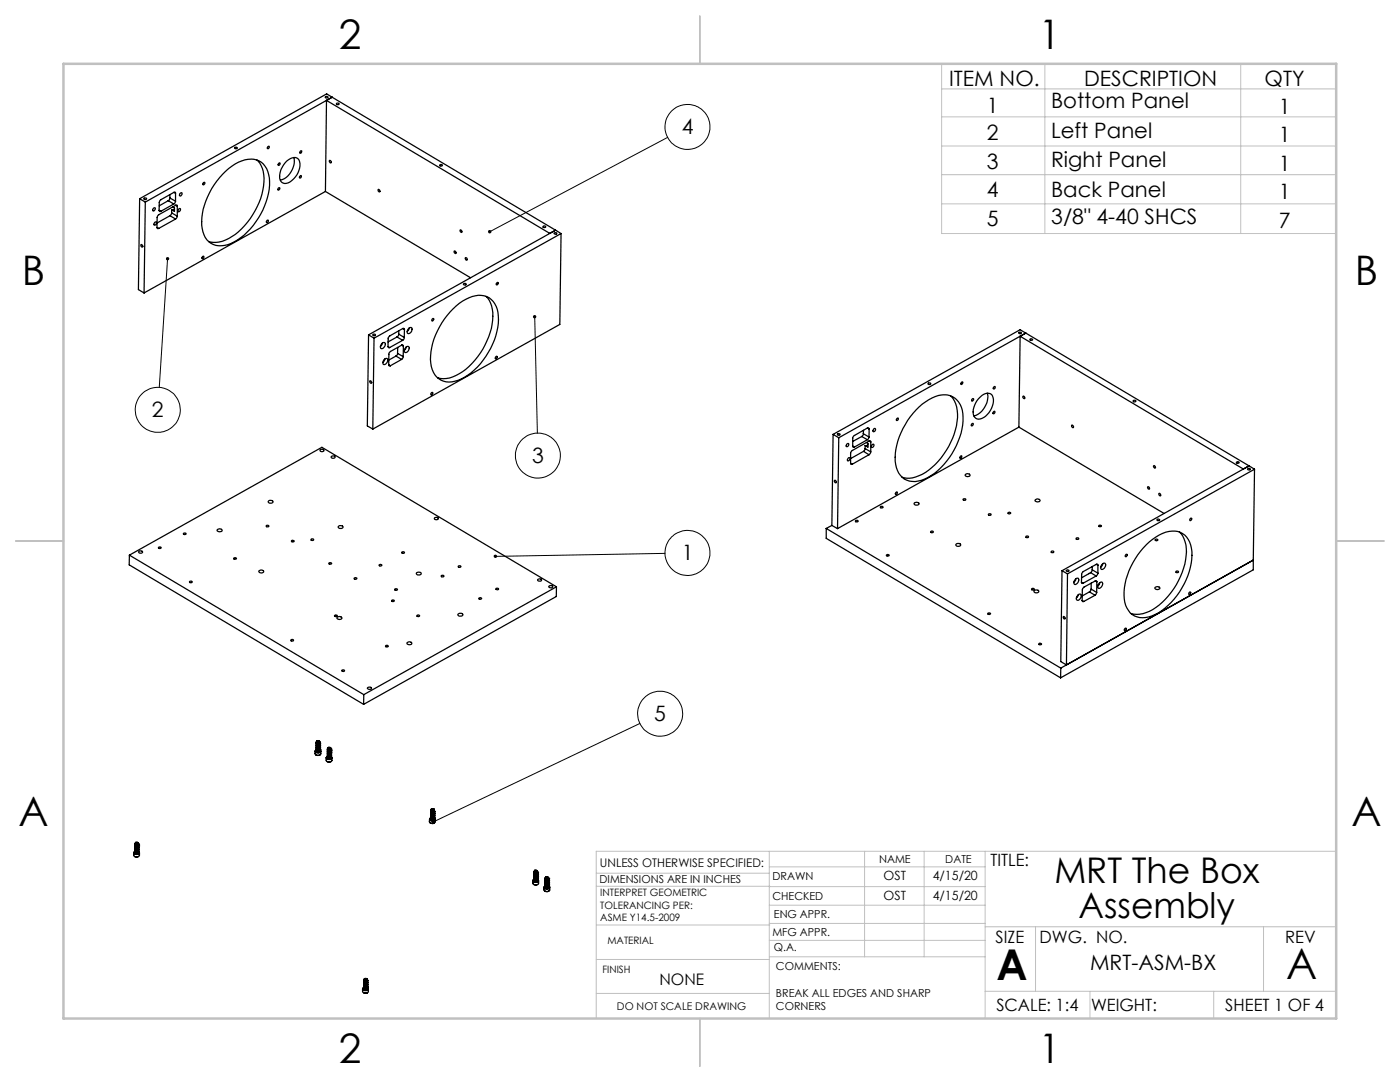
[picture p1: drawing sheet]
<svg xmlns="http://www.w3.org/2000/svg" width="279mm" height="216mm" viewBox="0 0 279 216" stroke-linecap="round" stroke-linejoin="round" font-family="sans-serif">
<g fill="none" stroke="#000" stroke-width=".2">
<path d="M133.2 27.4l-35.5 18.8M33.4 51.6l-1.6 25.7M106.7 63.2l.5 23.2M132.7 110.4l-33.8 .6M127.7 144.4l-41.2 19.6"/>
<circle cx="137.2" cy="25.3" r="4.5"/>
<circle cx="31.5" cy="81.8" r="4.5"/>
<circle cx="107.3" cy="90.9" r="4.5"/>
<circle cx="137.2" cy="110.3" r="4.5"/>
<circle cx="131.7" cy="142.4" r="4.5"/>
</g>
<g fill="none" stroke="#c0c0c0" stroke-width=".2">
<path d="M141.9 12.7h124.8v34.3M187.9 12.7v33.9h78.8M187.9 17.7h78.8M208.5 12.7v33.9M247.6 12.7v33.9M187.9 23.3h78.8M187.9 29.1h78.8M187.9 34.9h78.8M187.9 40.7h78.8M266.7 52.7v5.7M119 174.2h34.5M119 176.8h34.6"/>
<path d="M153.5 169.9v33.3M153.5 176.9h43.1M153.5 173h43.1M172.5 169.9v21M184.4 169.9v21M196.6 169.9v33.3M266.7 169.9h-147.7v33.3M119 198.2h34.5M119 191.5h34.5M119 184.6h34.6M153.5 180.6h43.1M153.5 184.3h43.1"/>
<path d="M153.5 187.6h43.1M153.6 190.9h43M196.6 197.8h70.1M196.6 184.9h70.1M206.7 184.9v12.9M217.5 197.8v5.4M242.2 197.8v5.4M252.2 184.9v12.9"/>
</g>
<path d="M139.7 3.2v9.5M3.1 107.9h9.6M266.7 107.9h9.5M139.7 203.2v9.6" fill="none" stroke="#c0c0c0" stroke-width=".25"/>
<path d="M12.7 12.7h254v190.5h-254z" fill="none" stroke="#c0c0c0" stroke-width=".5"/>
<path d="M33.2 51.4a.33 .33 0 0 0 0 .5 .33 .33 0 0 0 .5-.2 .33 .33 0 0 0-.2-.4l-.1 .3 .1-.3zM106.5 63a.33 .33 0 0 0 .1 .5 .33 .33 0 0 0 .4-.2 .33 .33 0 0 0-.3-.4v.3v-.3zM97.5 46l-.1 .4 .3-.2-.3 .2a.34 .34 0 0 0 .5 .1 .34 .34 0 0 0 .1-.5 .34 .34 0 0 0-.5 0zM98.6 110.8l-.1 .2h.4h-.4a.35 .35 0 0 0 .5 .3 .35 .35 0 0 0 .2-.5 .35 .35 0 0 0-.6 0zM86.2 163.8l-.1 .3 .4-.1-.4 .1a.34 .34 0 0 0 .5 .2 .34 .34 0 0 0 .1-.5 .34 .34 0 0 0-.5 0z" fill="#000"/>
<g fill="none" stroke="#000" stroke-width=".25">
<path d="M64.9 19.3a.25 .25 0 0 1 .3-.1 .25 .25 0 0 1 .2 .3h-.4zM66.3 19.4l-37.3 20.9M66.3 19.4l-1.1-.7-37.3 21M66.3 19.4l-1.1 .6M66.3 19.4l44.6 26.5M27.9 39.7l-.3 18.1 1.2 .7M27.9 39.7l1.1 .6M28.7 39.6a.25 .25 0 0 1 .3-.1 .25 .25 0 0 1 .2 .3h-.4zM33.9 39.5l-.3 .5M33.9 39.5l1.1 .6M33.9 38.8v.7M34.7 38.4l-2.8 1.6-.1 .3-.1 1.7"/>
<path d="M34.7 38.4a.19 .19 0 0 1 .3-.1 .19 .19 0 0 1 0 .3M34.7 38.4l.3 .2M35 38.6v1.5M35.9 38.7l.3-.2a.34 .34 0 0 1 .1 .4 .34 .34 0 0 1-.5 .1zM40.6 36.4h.2a.28 .28 0 0 1 0 .3 .28 .28 0 0 1-.3 .1zM45 34.2a6.8 6.8 0 0 1 6.2-2.3 4.2 4.2 0 0 1 2.6 4.3 14.5 14.5 0 0 1-7.7 12.4 3.7 3.7 0 0 1-5.4-1.8 10.3 10.3 0 0 1 1.1-8.3l1.5-2.3zM46.8 29.5a.25 .25 0 0 1 .3-.2 .25 .25 0 0 1 .2 .3h-.4zM51.3 31.9a5.6 5.6 0 0 1 1.3 5.2 15.1 15.1 0 0 1-7 10.5 5.2 5.2 0 0 1-4 .6M53.5 29.2h.1a.23 .23 0 0 1 .1 .3 .23 .23 0 0 1-.4 0zM55.6 37.5l.1-.1a.24 .24 0 0 1 .1 .4 .24 .24 0 0 1-.3 0zM55.6 32.6l.2-.1a.24 .24 0 0 1 0 .3 .24 .24 0 0 1-.3 .1zM57.2 32.1l.4-.2a1.31 1.31 0 0 1 1.7-.4 1.31 1.31 0 0 1 .6 1.6 4 4 0 0 1-3.1 3.5 1.34 1.34 0 0 1-1-1.9l.3-.9z"/>
<path d="M58.6 31.4a4 4 0 0 1-2.6 4.5M59.9 35.1l.1-.1a.23 .23 0 0 1 .1 .4 .23 .23 0 0 1-.3 0zM59.9 30.2l.2-.1a.26 .26 0 0 1 0 .3 .26 .26 0 0 1-.3 .1zM64.9 38.2l-36.1 20.3M64.9 38.2l29 17.2M65.2 20l44.5 26.6 1.2-.7M65.2 20l-.3 18.2M65.7 32.1a.23 .23 0 0 1 .4 .1 .23 .23 0 0 1-.2 .3zM67.2 20.6l.5 .1a.23 .23 0 0 1-.3 .2 .23 .23 0 0 1-.2-.3zM75.5 37.8a.26 .26 0 0 1 .3 .2 .26 .26 0 0 1-.2 .3l-.1-.3zM87.8 32.9h.5a.23 .23 0 0 1-.3 .3 .23 .23 0 0 1-.2-.3zM28.2 48.8a.3 .3 0 0 1 .2 .2 .3 .3 0 0 1 0 .3l-.2-.2z"/>
<path d="M29 40.3l-.2 18.2M30.6 41.6l.2-.1a.34 .34 0 0 1 .1 .4 .34 .34 0 0 1-.4 .1zM30.9 44.4l.2-.1a.35 .35 0 0 1 .1 .4 .35 .35 0 0 1-.5 .2zM31.3 45.4l.1 .2h.3M31.3 45.4l.4 .2M31.7 42l.2 .2h.2M31.7 42l.4 .2M33.6 40l1.1 .7M33.6 40l-1.8 1.1M33.9 43l1.1 .7M33.9 43l-2.5 1.5M34.3 42.5l-.4 .5"/>
<path d="M34.3 42.5l1.1 .6M34.5 41.3l.3 .2v.7l-.5-.4v.7M34.7 40.7l-2.6 1.5M34.8 41.7l-.5 .2M35 40.1l-.3 .6M35 43.7l-3.3 1.9M35.1 41a.18 .18 0 0 1 .2-.1 .18 .18 0 0 1 .1 .2M35.1 41l-3.6 2-.1 .3-.1 2.1M35.1 41l.3 .1M35.4 43.1l-.4 .6M35.4 41.1v2M35.7 41.7l.2-.1a.35 .35 0 0 1 .1 .4 .35 .35 0 0 1-.5 .2z"/>
<path d="M40.4 51.2l.2-.1a.23 .23 0 0 1 0 .4 .23 .23 0 0 1-.3 0zM53.3 44l.1-.1a.23 .23 0 0 1 .1 .4 .23 .23 0 0 1-.3 0zM90.7 50.1a.28 .28 0 0 1 .3 .2 .28 .28 0 0 1-.1 .3l-.2-.2zM91.9 45.9a.26 .26 0 0 1 .3 .1 .26 .26 0 0 1-.2 .4l-.2-.4zM92.6 56.6l.4 .1a.27 .27 0 0 1-.2 .2 .27 .27 0 0 1-.3-.2zM92.9 51.5a.23 .23 0 0 1 .3 .1 .23 .23 0 0 1-.2 .3zM97 59.1a6.7 6.7 0 0 1 1.1 6.4 14.8 14.8 0 0 1-7.1 9.4 4.9 4.9 0 0 1-3.7 .5M99.2 56.4a.22 .22 0 0 1 .2 .3 .22 .22 0 0 1-.4 0zM108.4 45.1h.4a.21 .21 0 0 1-.2 .3 .21 .21 0 0 1-.2-.3zM110.6 46.5a.26 .26 0 0 1 .3-.1 .26 .26 0 0 1 .2 .3h-.4zM110.9 45.9l1.1 .7M110.9 45.9l-37.3 20.9"/>
<path d="M112 46.6l-37.4 20.9M112 46.6l-.3 18.1-37.3 20.9M73.6 66.8l1 .7M73.6 66.8l-.3 18.2 1.1 .6M73.8 76a.27 .27 0 0 1 .3 .2 .27 .27 0 0 1-.1 .3l-.2-.2zM74.5 66.7l.4 .1a.27 .27 0 0 1-.2 .2 .27 .27 0 0 1-.3-.2zM74.6 67.5l-.2 18.1M76.3 68.5l.5-.1a.75 .75 0 0 1-.1 .8 .75 .75 0 0 1-.7 .3l-.1-.4zM76.3 68.4l-.4 .7M76.6 71.8l.3-.3h.4a.75 .75 0 0 1-.1 .9 .75 .75 0 0 1-.7 .3l-.1-.4zM76.8 71.6l-.4 .7M77.4 69.1l.2 .3h.2"/>
<path d="M77.4 69.1l.4 .3M77.6 72.8v.2h.3M77.6 72.8l.3 .2M79 71l1.2 .7M79 71l-1.4 .9M79.2 67.2l1.2 .7M79.2 67.2l-1.8 1M79.3 70.5v.3l-.3 .2M79.3 70.5l1.2 .7M79.4 69.3l-.1 1.2M79.6 66.7l-.4 .5M79.6 66.7l1.1 .6"/>
<path d="M79.6 66v.7M80.2 71.7l-2.3 1.3M80.2 68.9l-2.5 1.5-.1 2.4M80.2 68.9l.2-.1 .1 .3M80.2 68.9l.3 .2M80.4 67.9l-2.6 1.5M80.4 65.5l.3 .1v.2M80.4 65.5l-2.8 1.7-.1 .2-.1 1.7M80.4 65.5l.3 .3M80.5 71.2l-.3 .5M80.5 69.1v2.1M80.7 67.3l-.3 .6"/>
<path d="M80.7 65.8v1.5M81 69.3l.5-.2a.75 .75 0 0 1 0 .9 .75 .75 0 0 1-.7 .3l-.1-.4zM81.1 69.2l-.4 .7M81.6 65.5l.5-.1a.76 .76 0 0 1 0 .8 .76 .76 0 0 1-.8 .3v-.6zM81.7 65.4l-.5 .7M86.1 78.4l.2-.1a.24 .24 0 0 1 0 .3 .24 .24 0 0 1-.3 .1zM86.3 63.6l.1-.1a.24 .24 0 0 1 .1 .4 .24 .24 0 0 1-.4 0zM90.4 61.7a8.1 8.1 0 0 1 5.7-2.8 3.9 3.9 0 0 1 3.3 4.1 14.6 14.6 0 0 1-7.3 12.6 4.2 4.2 0 0 1-5-.4 7.1 7.1 0 0 1-.8-6.6 16.4 16.4 0 0 1 4.1-6.9zM98.9 71.3l.2-.2a.24 .24 0 0 1 .1 .3 .24 .24 0 0 1-.4 .1zM185.3 76.4a.25 .25 0 0 1 .3 0 .25 .25 0 0 1 .1 .3 .25 .25 0 0 1-.3 .1 .25 .25 0 0 1-.1-.4zM189.7 79a6.2 6.2 0 0 1 1.2 5.9 15.3 15.3 0 0 1-6.9 9.8l-.6 .2a4.3 4.3 0 0 1-3.4 .3M191.9 76.2h.1a.23 .23 0 0 1 .1 .3 .23 .23 0 0 1-.3 .1z"/>
<path d="M194.1 79.6l.1-.1a.28 .28 0 0 1 0 .4 .28 .28 0 0 1-.3 .1zM195.3 79.6a1.9 1.9 0 0 1 2.6-.9 3.5 3.5 0 0 1-1.2 4.4l-.4 .2a1.24 1.24 0 0 1-1.5 .2 1.24 1.24 0 0 1-.6-1.3l.3-1.4zM197 78.5a4 4 0 0 1-2.7 4.5M198.4 77.2a.2 .2 0 0 1 .2 .3 .21 .21 0 0 1-.4-.1zM203.3 66.4a.25 .25 0 0 1 .3-.2 .25 .25 0 0 1 .2 .4l-.4-.1zM203.6 67.1l1.1-.6-37.3 20.8M203.6 67.1l44.5 26.5 1.2-.6M203.6 67.1l-.3 18.1M204.2 79.1a.23 .23 0 0 1 .3 .1 .23 .23 0 0 1-.2 .3l-.2-.2zM205.6 67.6l.5 .1a.23 .23 0 0 1-.3 .2 .23 .23 0 0 1-.2-.3zM226.2 79.9a.26 .26 0 0 1 .3 0 .26 .26 0 0 1 .1 .3h-.4zM63.9 89.8a.42 .42 0 0 1 .4-.2 .42 .42 0 0 1 .3 .4 .42 .42 0 0 1-.4 .1 .42 .42 0 0 1-.3-.3z"/>
<path d="M66.1 91.1a.36 .36 0 0 1 .5-.2 .36 .36 0 0 1 .2 .5h-.5zM166.3 86.7l-.3 18.1M166.3 86.7l1.1 .6M166.3 86.7l37.3-20.9 45.7 27.2M166.5 95.9a.23 .23 0 0 1 .4 .1 .23 .23 0 0 1-.2 .3zM167.2 86.6a.25 .25 0 0 1 .3-.1 .25 .25 0 0 1 .1 .3 .25 .25 0 0 1-.3 .1 .25 .25 0 0 1-.1-.3zM167.4 87.3l-.3 18.2M168.9 88.7l.3-.2a.31 .31 0 0 1 .1 .4 .31 .31 0 0 1-.4 .1zM169.4 91.3h.1a.35 .35 0 0 1 .1 .4 .35 .35 0 0 1-.5 .2zM169.8 92.4v.2h.3M169.8 92.4l.3 .2M170.2 89l.1 .2h.2"/>
<path d="M170.2 89l.3 .2M172 87.1l1.1 .6M172 87.1l-1.8 1M172.3 86.5l-.3 .6M172.3 86.5l1.1 .7M172.3 85.9v.6M172.3 90.1l1.1 .6M172.3 90.1l-2.5 1.4M172.6 89.5l-.3 .6M172.6 89.5l1.2 .7M172.9 88.3l.3 .2v.7l-.6-.3v.6M173.1 85.4l-2.7 1.6-.2 .3v1.7"/>
<path d="M173.1 85.4h.2l.2 .2M173.1 87.7l-2.6 1.5M173.1 85.4l.4 .2M173.2 88.7l-.5 .2M173.4 87.2l-.3 .5M173.4 90.7l-3.3 1.9M173.5 88h.2l.1 .2M173.5 88l-3.6 2-.1 .5v1.9M173.5 85.6l-.1 1.6M173.5 88l.3 .2M173.8 90.2l-.4 .5M173.8 88.2v2"/>
<path d="M174.1 88.8l.2-.2a.35 .35 0 0 1 0 .5 .35 .35 0 0 1-.4 .1zM174.4 85.6l.2-.1a.35 .35 0 0 1 .1 .4 .35 .35 0 0 1-.5 .2zM178.9 98.2l.1-.1a.24 .24 0 0 1 0 .4 .24 .24 0 0 1-.3 0zM179 83.5l.1-.1a.22 .22 0 0 1 .1 .4 .22 .22 0 0 1-.3 0zM183.4 81.2a7.7 7.7 0 0 1 5.7-2.4 4.1 4.1 0 0 1 3.1 4.5 14.4 14.4 0 0 1-7.7 12.3 3.8 3.8 0 0 1-5.7-2.9 14 14 0 0 1 4.6-11.5zM191.7 91h.1a.22 .22 0 0 1 .1 .3 .22 .22 0 0 1-.3 0zM192.2 99.6a.26 .26 0 0 1 .3-.1 .26 .26 0 0 1 .2 .3h-.4zM192.7 94.7a.52 .52 0 0 1 .5-.2 .52 .52 0 0 1 .4 .4 .51 .51 0 0 1-.6 .2 .51 .51 0 0 1-.3-.4zM194 84.6l.1-.1a.26 .26 0 0 1 .1 .3 .26 .26 0 0 1-.3 .1zM198.3 82.2l.1-.1a.24 .24 0 0 1 .1 .3 .24 .24 0 0 1-.3 0zM203.3 85.2l-36.2 20.3M203.3 85.2l29 17.2"/>
<path d="M206.6 99.7a.52 .52 0 0 1 .6-.1 .52 .52 0 0 1 .3 .4l-.6 .1-.3-.1zM213.9 84.8a.28 .28 0 0 1 .3 .2 .28 .28 0 0 1-.1 .3l-.2-.1zM229 97.2a.27 .27 0 0 1 .4 .1 .27 .27 0 0 1-.1 .3l-.2-.1zM230.3 92.9a.24 .24 0 0 1 .3 .2 .24 .24 0 0 1-.2 .3zM231.3 98.5a.24 .24 0 0 1 .3 .1 .24 .24 0 0 1-.1 .3zM246.8 92.2a.25 .25 0 0 1 .3-.1 .25 .25 0 0 1 .1 .3h-.3zM249 93.6a.28 .28 0 0 1 .3-.2 .28 .28 0 0 1 .2 .3 .28 .28 0 0 1-.3 .1 .28 .28 0 0 1-.2-.2zM249.3 93l1.1 .6M249.3 93l-37.4 20.9M250.4 93.6l-37.4 20.9M250.4 93.6l-.3 18.2M25.8 110.8v1.9l46.8 27.8"/>
<path d="M25.8 110.8l46.8 27.8M25.8 110.8l38.4-21.5 46.9 27.8M27.7 110.1a.36 .36 0 0 1 .4-.2 .36 .36 0 0 1 .3 .4l-.5 .1zM31.6 109.2a.25 .25 0 0 1 .3-.1 .25 .25 0 0 1 .2 .3h-.4zM36.7 106.4h.4a.23 .23 0 0 1-.2 .3 .23 .23 0 0 1-.2-.3zM37.9 116l.4 .1a.23 .23 0 0 1-.2 .2 .23 .23 0 0 1-.2-.3zM43.4 105.7a.54 .54 0 0 1 .5-.2 .54 .54 0 0 1 .4 .4 .54 .54 0 0 1-.5 .2 .54 .54 0 0 1-.4-.4zM46.6 111.4a.25 .25 0 0 1 .3-.1 .25 .25 0 0 1 .2 .2l-.3 .1zM51.7 113.9a.51 .51 0 0 1 .5-.2 .51 .51 0 0 1 .4 .5 .52 .52 0 0 1-.5 .1 .52 .52 0 0 1-.4-.4zM53.1 104.9a.25 .25 0 0 1 .3-.1 .25 .25 0 0 1 .2 .3h-.3zM53.6 100a.51 .51 0 0 1 .5-.2 .51 .51 0 0 1 .4 .4 .49 .49 0 0 1-.6 .3 .49 .49 0 0 1-.3-.5zM58.2 107.9a.25 .25 0 0 1 .3-.1 .25 .25 0 0 1 .1 .3h-.3z"/>
<path d="M62.1 107.6a.25 .25 0 0 1 .4-.1 .25 .25 0 0 1 0 .3 .25 .25 0 0 1-.3 .1 .25 .25 0 0 1-.1-.3zM65.7 112.4a.25 .25 0 0 1 .3-.1 .25 .25 0 0 1 .1 .2h-.4zM67.6 105l.4-.1 .4 .2a.47 .47 0 0 1-.4 .3 .47 .47 0 0 1-.5-.3zM70.7 115.4a.25 .25 0 0 1 .3-.1 .25 .25 0 0 1 .2 .2h-.5zM75.7 112.7a.25 .25 0 0 1 .3-.1 .25 .25 0 0 1 .1 .3h-.3zM78.2 119.8a.25 .25 0 0 1 .3-.1 .25 .25 0 0 1 .1 .3h-.4zM78.8 117.6a.25 .25 0 0 1 .3-.2 .25 .25 0 0 1 .1 .4h-.3zM80.2 110.2a.3 .3 0 0 1 .3-.1 .3 .3 0 0 1 .2 .2 .28 .28 0 0 1-.3 .1 .28 .28 0 0 1-.2-.2zM83.2 114.2h.4l.4 .1a.47 .47 0 0 1-.4 .4 .47 .47 0 0 1-.5-.4zM86.7 103.4a.42 .42 0 0 1 .5-.2 .42 .42 0 0 1 .3 .4 .42 .42 0 0 1-.5 .1 .42 .42 0 0 1-.3-.3zM88.1 114.9a.25 .25 0 0 1 .3-.1 .25 .25 0 0 1 .1 .3h-.3zM91.4 113a.25 .25 0 0 1 .4-.2 .25 .25 0 0 1 .1 .4h-.4z"/>
<path d="M95.6 119.3a.25 .25 0 0 1 .3-.1 .25 .25 0 0 1 .1 .3l-.3 .1zM99 117.4a.25 .25 0 0 1 .3-.1 .25 .25 0 0 1 .1 .4l-.4-.1zM107.3 115.6a.42 .42 0 0 1 .4-.1 .42 .42 0 0 1 .4 .3 .4 .4 0 0 1-.5 .2 .4 .4 0 0 1-.3-.4zM109.5 117a.43 .43 0 0 1 .5-.2 .43 .43 0 0 1 .3 .4 .44 .44 0 0 1-.4 .1 .44 .44 0 0 1-.4-.3zM111.1 117.1l-.1 1.9-38.4 21.5M111.1 117.1l-38.5 21.5M164.9 105.4l46.8 27.9M164.9 105.4v2l46.8 27.9M166 104.8l1.1 .7M166 104.8l-1.1 .6M170.8 103.9h.4a.23 .23 0 0 1-.2 .2 .23 .23 0 0 1-.2-.2zM175.8 101.1h.4a.23 .23 0 0 1-.3 .3 .23 .23 0 0 1-.1-.3z"/>
<path d="M176.9 110.7a.3 .3 0 0 1 .3-.1 .3 .3 0 0 1 .2 .3 .3 .3 0 0 1-.3 .1 .3 .3 0 0 1-.2-.3zM182.5 100.4l.4-.2 .5 .2a.49 .49 0 0 1-.5 .4 .49 .49 0 0 1-.4-.4zM185.7 106.1a.25 .25 0 0 1 .3-.1 .25 .25 0 0 1 .2 .3h-.3zM190.9 108.5l.6-.1 .2 .2a.47 .47 0 0 1-.5 .4 .47 .47 0 0 1-.4-.4zM197.3 102.6a.26 .26 0 0 1 .3-.1 .26 .26 0 0 1 .1 .3h-.4zM201.2 102.3a.25 .25 0 0 1 .3-.1 .25 .25 0 0 1 .1 .3h-.4zM204.8 107a.26 .26 0 0 1 .3-.1 .26 .26 0 0 1 .1 .3h-.4zM205.9 117.5a.25 .25 0 0 1 .3-.1 .25 .25 0 0 1 .1 .3h-.4zM206.5 117.8l.5-.1 .3 .2a.47 .47 0 0 1-.5 .4 .47 .47 0 0 1-.4-.4zM209.8 110a.25 .25 0 0 1 .4-.1 .25 .25 0 0 1 .1 .3 .25 .25 0 0 1-.4 .1 .25 .25 0 0 1-.1-.3zM211.9 113.9l1.1 .6M211.9 113.9l-.2 18.1 1.1 .7 .2-18.2"/>
<path d="M212.8 113.8a.25 .25 0 0 1 .3-.1 .25 .25 0 0 1 .2 .3h-.4zM214.7 115.5l.4-.1a.7 .7 0 0 1 0 .8 .7 .7 0 0 1-.7 .3l-.1-.3zM214.7 115.5l-.1 .4-.3 .3M214.8 107.4a.25 .25 0 0 1 .3-.1 .25 .25 0 0 1 .1 .3 .25 .25 0 0 1-.3 .1 .25 .25 0 0 1-.1-.3zM215.2 118.7l.3-.2a.7 .7 0 0 1 .2 .8 .7 .7 0 0 1-.7 .5 .72 .72 0 0 1 .2-1.1zM215.2 118.6l-.4 .7M215.8 116.2l.1 .2h.2M215.8 116.2l.3 .2M216 119.8l.1 .3 .2-.1M216 119.8l.3 .2M217.4 114.4l-.1 .1M217.4 118.1l1.1 .7"/>
<path d="M217.4 118.1l-1.4 .8M217.7 114.3l1.1 .6M217.7 114.3l-1.8 1M217.8 117.5l-.4 .6M217.8 117.5l1.1 .7M217.8 116.3v1.2M218 113.7l-.3 .6M218 113.7l1.1 .7M218 113v.7M218.5 118.8l-2.2 1.2M218.6 115.9l-2.3 1.3-.3 .3v2.3M218.6 115.9h.2l.1 .2"/>
<path d="M218.6 115.9l.3 .2M218.8 114.9l-2.7 1.5M218.8 112.6a.18 .18 0 0 1 .2 0 .18 .18 0 0 1 .1 .2M218.8 112.6l-2.8 1.6-.1 .3-.1 1.7M218.8 112.6l.3 .2M218.9 118.2l-.4 .6M218.9 116.1v2.1M219.1 114.4l-.3 .5M219.1 112.8v1.6M219.4 104.8l.4 .1a.27 .27 0 0 1-.2 .2 .27 .27 0 0 1-.3-.2zM219.4 116.3l.4-.2a.7 .7 0 0 1 .1 .9 .7 .7 0 0 1-.8 .3v-.6zM219.5 116.2l-.1 .4-.3 .3"/>
<path d="M219.9 112.7l.5-.3a.73 .73 0 0 1 .2 .8 .73 .73 0 0 1-.7 .4l-.2-.2zM220.1 112.5l-.4 .7M224.7 110.7l.1-.1a.23 .23 0 0 1 .1 .3 .23 .23 0 0 1-.4 0zM228.8 108.7a7.4 7.4 0 0 1 6.2-2.7 4.3 4.3 0 0 1 2.9 4.8 14.7 14.7 0 0 1-7.4 11.8 3.9 3.9 0 0 1-5.6-1.3 9.5 9.5 0 0 1 .4-7.4l1.7-3.2zM230.5 117.2a.54 .54 0 0 1 .6-.2 .54 .54 0 0 1 .4 .5 .54 .54 0 0 1-.6 .2 .54 .54 0 0 1-.4-.5zM230.5 107.7a.3 .3 0 0 1 .4-.1 .3 .3 0 0 1 .2 .2 .3 .3 0 0 1-.3 .1 .3 .3 0 0 1-.3-.2zM230.9 103.7a.25 .25 0 0 1 .3-.1 .25 .25 0 0 1 .2 .3h-.4zM234.7 114.1a.28 .28 0 0 1 .3-.2 .28 .28 0 0 1 .2 .3 .3 .3 0 0 1-.3 .1 .3 .3 0 0 1-.2-.2zM235.4 106.2a6 6 0 0 1 1.2 5.5 14.9 14.9 0 0 1-7.2 10.3 5.1 5.1 0 0 1-3.7 .4M237.3 118.2l.2-.1a.28 .28 0 0 1 .1 .4 .28 .28 0 0 1-.4 .1zM237.5 103.5l.2-.1a.24 .24 0 0 1 .1 .3 .24 .24 0 0 1-.4 .1zM250.1 111.8l-38.4 21.5"/>
<path d="M250.1 111.8v1.9l-38.4 21.6M58.1 127.6a.25 .25 0 0 1 .3-.1 .25 .25 0 0 1 .1 .4 .25 .25 0 0 1-.3 .1 .25 .25 0 0 1-.1-.4zM66.8 122.8a.25 .25 0 0 1 .3-.1 .25 .25 0 0 1 .1 .3h-.3zM67.3 123.2a.51 .51 0 0 1 .5-.2 .51 .51 0 0 1 .4 .4 .52 .52 0 0 1-.5 .2 .52 .52 0 0 1-.4-.4zM68.2 133.7a.25 .25 0 0 1 .4-.1 .25 .25 0 0 1 .1 .3h-.3zM72.6 138.6v1.9M73.3 137.2a.44 .44 0 0 1 .5-.1 .44 .44 0 0 1 .3 .3 .43 .43 0 0 1-.4 .2 .43 .43 0 0 1-.4-.4zM76.9 128.9a.25 .25 0 0 1 .4-.2 .25 .25 0 0 1 .1 .3h-.4zM81.2 128.2a.51 .51 0 0 1 .6-.2 .51 .51 0 0 1 .4 .5 .52 .52 0 0 1-.6 .2 .52 .52 0 0 1-.4-.5zM83.2 122.8a.25 .25 0 0 1 .3-.1 .25 .25 0 0 1 .2 .3h-.4zM91.4 122.6a.52 .52 0 0 1 .6-.3 .52 .52 0 0 1 .4 .5 .52 .52 0 0 1-.6 .2 .52 .52 0 0 1-.4-.4zM197.1 122.4a.25 .25 0 0 1 .3-.1 .25 .25 0 0 1 .2 .3h-.4z"/>
<path d="M207.3 128.4a.25 .25 0 0 1 .3-.1 .25 .25 0 0 1 .2 .3h-.4zM211.7 133.3v2M212.2 123a.26 .26 0 0 1 .3 .2 .26 .26 0 0 1-.1 .3l-.2-.2zM62.9 149.9v.5a.66 .66 0 0 0 1.1 0v-.5M63 149.6l-.1 .2a.56 .56 0 0 0 .5 .5 .56 .56 0 0 0 .6-.4l-.1-.3M63 149.6h.1M63 150.6h.1M63.1 149.6l-.2 .3a.63 .63 0 0 0 1.1 0l-.1-.3M63.1 150.6l.3 .1 .5-.1M63.1 149.8h.1M63.1 149.4h.1M63.1 149h.1"/>
<path d="M63.1 148.9h.1M63.1 148.6h.1M63.1 148.5h.1M63.1 148.2h.1M63.1 148.1h.1M63.1 149.1v.1M63.1 149.3h.1M63.1 149.5h.1M63.1 148a.31 .31 0 0 0 .4 .3 .31 .31 0 0 0 .2-.4 .33 .33 0 0 1-.2 .4 .33 .33 0 0 1-.4-.2M63.2 149.9l.5 .1M63.3 147.9l.1-.1 .3 .1a.24 .24 0 0 1-.2 .2 .24 .24 0 0 1-.2-.2zM63.3 147.8h.1"/>
<path d="M63.6 147.8h.1M63.7 147.8v.1a.27 .27 0 0 1-.2 .3 .27 .27 0 0 1-.3-.3h.1M63.8 149.8l-.1 .2M63.8 148.3h.1M63.8 148.7h.1M63.8 149.1h.1M63.8 149.5h.1M63.8 149.6h.1M63.8 148.2a.4 .4 0 0 1-.7 0M63.8 148.3a.42 .42 0 0 1-.7 0v.1M63.8 148.4a.4 .4 0 0 1-.7 .1M63.8 148.6a.4 .4 0 0 1-.7 0"/>
<path d="M63.8 148.7a.42 .42 0 0 1-.7 0v.1M63.8 148.8a.4 .4 0 0 1-.7 .1M63.8 149v-.1a.4 .4 0 0 1-.7 .1M63.8 149.1a.42 .42 0 0 1-.7 0M63.8 149.2a.4 .4 0 0 1-.7 .1M63.8 149.4v-.1a.4 .4 0 0 1-.7 .1M63.8 149.5a.42 .42 0 0 1-.7 0M63.8 149.6a.42 .42 0 0 1-.7 0v.1M63.8 149.8v-.1a.4 .4 0 0 1-.7 .1M63.8 149.9l-.1 .1M63.8 148.2h.1M63.8 148.4h.1"/>
<path d="M63.9 149.6h.1M65.1 151.2v.5a.67 .67 0 0 0 1.2 0v-.5M65.3 151.9l.4 .2 .4-.2M65.3 151l-.1 .1a.53 .53 0 0 0 .5 .5 .53 .53 0 0 0 .5-.5l-.1-.1M65.3 151l-.1 .1a.5 .5 0 0 0 .5 .4 .5 .5 0 0 0 .5-.4l-.1-.1M65.3 151h.1M65.3 150.8h.1M65.3 150.6h.1M65.3 150.5h.1M65.3 150.2h.1M65.3 150.1h.1M65.3 149.8h.1"/>
<path d="M65.3 149.7h.1M65.3 150.7h.1M65.4 150a.34 .34 0 0 0 .3 .3 .34 .34 0 0 0 .3-.3M65.4 151.3h.5M65.5 149.2l.3-.1 .1 .2-.2 .1zM65.5 149.2h.1M65.5 149.2l-.1 .2a.26 .26 0 0 0 .4 .1 .26 .26 0 0 0 .1-.3M66 149.2a.3 .3 0 0 1-.2 .4 .3 .3 0 0 1-.4-.3M66 149.2v.1a.39 .39 0 0 1-.3 .3 .39 .39 0 0 1-.4-.2M66 151.1l-.1 .2M66 149.9h.1M66 150.1h.1"/>
<path d="M66 150.3h.1M66 150.7h.1M66 151.1h.1M66 149.9a.42 .42 0 0 1-.7 0v.1M66 150.1a.4 .4 0 0 1-.7 .1M66 150.3a.42 .42 0 0 1-.7 0v.1M66 150.4a.4 .4 0 0 1-.7 .1M66 150.6v-.1a.4 .4 0 0 1-.7 .1M66 150.7a.42 .42 0 0 1-.7 0M66 150.8a.4 .4 0 0 1-.7 0M66 151v-.1a.4 .4 0 0 1-.7 .1M66 151.1a.42 .42 0 0 1-.7 0"/>
<path d="M66 151.2l-.1 .1M66.1 149.5h.1M66.1 149.8h.1M66.1 149.5a.45 .45 0 0 1-.8 0v.1M66.1 149.6a.43 .43 0 0 1-.8 .1M66.1 149.8a.43 .43 0 0 1-.8 0M66.1 149.6h.1M26.7 170.1v.5a.67 .67 0 0 0 1.1 .1v-.5M26.8 169.9v.1a.5 .5 0 0 0 .5 .5 .5 .5 0 0 0 .5-.5l-.1-.1 .1 .1a.53 .53 0 0 1-.5 .5 .53 .53 0 0 1-.6-.5zM26.8 170.9l.3 .1 .6-.1M26.9 169.9h.1M26.9 169.8h.1"/>
<path d="M26.9 169.5h.1M26.9 169.4h.1M26.9 169h.1M26.9 168.6h.1M26.9 168.9h.1M26.9 169.1v.1M26.9 169.3h.1M27 170.2l.2 .1h.3M27.1 168.1h.3l.1 .1-.3 .1zM27.1 168.1h.1M27.1 168.1l-.1 .2a.26 .26 0 0 0 .4 .2 .26 .26 0 0 0 .1-.4h-.1M27.6 168.1a.31 .31 0 0 1-.3 .5 .31 .31 0 0 1-.3-.3"/>
<path d="M27.6 168.2a.35 .35 0 0 1-.3 .4 .35 .35 0 0 1-.3-.3M27.6 170l-.1 .3M27.6 169.1h.1M27.6 169.2h.1M27.6 169.5h.1M27.6 169.6h.1M27.6 169.9h.1M27.6 170h.1M27.6 168.8a.42 .42 0 0 1-.7 .1M27.6 169v-.1a.4 .4 0 0 1-.7 .1M27.6 169.1a.39 .39 0 0 1-.3 .2 .39 .39 0 0 1-.4-.2M27.6 169.2a.42 .42 0 0 1-.7 .1"/>
<path d="M27.6 169.4v-.1a.4 .4 0 0 1-.7 .1M27.6 169.5a.4 .4 0 0 1-.7 0M27.6 169.6a.42 .42 0 0 1-.7 .1M27.6 169.7a.4 .4 0 0 1-.7 .1M27.6 169.9a.4 .4 0 0 1-.7 0M27.6 170a.42 .42 0 0 1-.7 0v.1M27.6 170.1l-.1 .2M27.6 169.7v.1M27.7 168.5h.1M27.7 168.7h.1M27.7 168.8h.1M27.7 168.5a.45 .45 0 0 1-.8 0"/>
<path d="M27.7 168.6a.43 .43 0 0 1-.8 0M27.7 168.7a.41 .41 0 0 1-.4 .2 .41 .41 0 0 1-.4-.2v.1M85.7 163.5v.5a.66 .66 0 0 0 1.2 0v-.5M85.8 163.3l.1-.1-.1 .1a.55 .55 0 0 0 .5 .5 .55 .55 0 0 0 .6-.3l-.2-.3 .1 .2a.53 .53 0 0 1-.5 .4 .53 .53 0 0 1-.5-.5zM85.9 164.2l.4 .1 .4-.1M85.9 163.2h.1M85.9 163.4h.1M85.9 163.1h.1M85.9 163h.1M85.9 162.7h.1M85.9 162.6h.1M85.9 162.3h.1"/>
<path d="M85.9 162.2h.1M86 162h.1M86 161.8h.1M86 161.7h.1M86 161.6a.32 .32 0 0 0 .3 .3 .32 .32 0 0 0 .3-.2v-.2a.32 .32 0 0 1-.2 .4 .32 .32 0 0 1-.4-.2M86 161.7a.36 .36 0 0 0 .3 .3 .36 .36 0 0 0 .4-.3v.1M86 163.5l.5 .1M86.1 161.4h.1M86.1 161.4h.4v.2a.21 .21 0 0 1-.2 .1 .21 .21 0 0 1-.2-.3zM86.1 161.4l-.1 .1a.28 .28 0 0 0 .3 .3 .28 .28 0 0 0 .3-.3l-.1-.1M86.5 161.4h.1M86.6 162.7h.1"/>
<path d="M86.6 162.8h.1M86.6 163.1h.1M86.6 163.2h.1M86.6 162.7a.4 .4 0 0 1-.7 0M86.6 162.8a.42 .42 0 0 1-.7 0v.1M86.6 162.9a.4 .4 0 0 1-.7 .1M86.6 163.1a.4 .4 0 0 1-.7 0M86.6 163.2a.42 .42 0 0 1-.7 0M86.6 163.3a.4 .4 0 0 1-.7 .1M86.6 163.4l-.1 .2M86.6 163.5l-.1 .1M86.7 161.9h.1"/>
<path d="M86.7 162h.1M86.7 162.3h.1M86.7 162.4h.1M86.7 161.9a.4 .4 0 0 1-.7 .1M86.7 162a.42 .42 0 0 1-.7 .1M86.7 162.1a.43 .43 0 0 1-.8 .1M86.7 162.3a.43 .43 0 0 1-.8 0M86.7 162.4a.45 .45 0 0 1-.8 .1M86.7 162.6v-.1a.43 .43 0 0 1-.8 .1M86.7 162.1v.1M106.3 175.8v.4a.69 .69 0 0 0 1.2 0v-.4M106.4 175.6a.52 .52 0 0 0 .5 .4 .52 .52 0 0 0 .5-.4l-.1-.1 .2 .1a.56 .56 0 0 1-.6 .5 .56 .56 0 0 1-.5-.5l.1-.1z"/>
<path d="M106.5 176.5l.4 .1 .4-.1M106.5 175.6h.1M106.5 175.5h.1M106.5 175.3h.1M106.5 175.1h.1M106.6 174.7h.1M106.6 174.3h.1M106.6 174h.1M106.6 174.1h.1M106.6 174.2h.1M106.6 173.9a.29 .29 0 0 0 .4 .2 .29 .29 0 0 0 .2-.4 .32 .32 0 0 1-.2 .5 .32 .32 0 0 1-.4-.2M106.6 175.8l.5 .1"/>
<path d="M106.7 173.7a.21 .21 0 0 1 .3-.1 .21 .21 0 0 1 .1 .3h-.3zM106.8 173.7h.1M106.8 173.7h-.1a.24 .24 0 0 0 .2 .3 .24 .24 0 0 0 .2-.3M106.8 173.7h-.1M107.2 175.6l-.1 .3M107.2 175.3h.1M107.2 175.6h.1M107.2 175.3a.42 .42 0 0 1-.7 .1M107.2 175.5v-.1a.4 .4 0 0 1-.7 .1M107.2 175.6a.4 .4 0 0 1-.7 0M107.2 175.7l-.1 .2M107.3 174h.1"/>
<path d="M107.3 174.2h.1M107.3 174.4h.1M107.3 174.6h.1M107.3 174.8h.1M107.3 174.9h.1M107.3 175.2h.1M107.3 174a.39 .39 0 0 1-.4 .3 .39 .39 0 0 1-.3-.2M107.3 174.2a.42 .42 0 0 1-.7 0M107.3 174.3a.4 .4 0 0 1-.7 0M107.3 174.4a.39 .39 0 0 1-.4 .3 .39 .39 0 0 1-.3-.3v.1M107.3 174.6a.42 .42 0 0 1-.7 0M107.3 174.7a.4 .4 0 0 1-.7 0"/>
<path d="M107.3 174.8a.39 .39 0 0 1-.4 .2 .39 .39 0 0 1-.3-.2v.1M107.3 174.9a.45 .45 0 0 1-.8 .1M107.3 175.1v-.1a.43 .43 0 0 1-.8 .1M107.3 175.2a.43 .43 0 0 1-.8 .1M107.3 174.7h.1M108.5 177.1v.5a.68 .68 0 0 0 1.2 0v-.5M108.6 177l.2-.2-.2 .1a.55 .55 0 0 0 .5 .5 .55 .55 0 0 0 .6-.4l-.2-.2 .2 .3a.6 .6 0 0 1-.6 .3 .6 .6 0 0 1-.5-.4zM108.7 177.8l.2 .1 .6-.1M108.8 176.7h.1M108.8 176.8v.1M108.8 176.4h.1M108.8 176h.1"/>
<path d="M108.8 175.8h.1M108.8 175.6h.1M108.8 175.4h.1M108.8 176.5h.1M108.9 175.3h.4M108.9 175h.5a.21 .21 0 0 1-.3 .2 .21 .21 0 0 1-.2-.2zM109 175h.1M109 175v.2h-.2l.1-.2a.26 .26 0 0 0 .2 .4 .26 .26 0 0 0 .3-.4h-.1M109.3 177.2h-.2M109.5 175.1a.33 .33 0 0 1-.3 .4 .33 .33 0 0 1-.4-.2 .34 .34 0 0 0 .4 .2 .34 .34 0 0 0 .3-.2M109.5 176.8a.39 .39 0 0 1-.7 0M109.5 176.8a.38 .38 0 0 1-.3 .4 .38 .38 0 0 1-.4-.2"/>
<path d="M109.5 175.3h.1M109.5 175.6h.1M109.5 176h.1M109.5 176.4h.1M109.5 176.8h.1M109.5 177h.1M109.5 175.4a.4 .4 0 0 1-.7 0M109.5 175.5a.4 .4 0 0 1-.7 .1M109.5 175.6a.42 .42 0 0 1-.7 .1M109.5 175.8a.4 .4 0 0 1-.7 0M109.5 175.9a.4 .4 0 0 1-.7 .1M109.5 176a.42 .42 0 0 1-.7 .1"/>
<path d="M109.5 176.2v-.1a.4 .4 0 0 1-.7 .1M109.5 176.3a.4 .4 0 0 1-.7 .1M109.5 176.4a.42 .42 0 0 1-.7 .1M109.5 176.6v-.1a.4 .4 0 0 1-.7 .1M109.5 176.7a.43 .43 0 0 1-.7 0M109.5 175.5h.1M109.5 175.8h.1M72.4 197.3v.5a.69 .69 0 0 0 1.1 0v-.5M72.5 197.1l-.1 .1a.58 .58 0 0 0 .5 .5 .58 .58 0 0 0 .6-.4l-.2-.2M72.5 198l.4 .2 .4-.1M72.5 197.1h.1M72.6 197.1l-.2 .1a.52 .52 0 0 0 .5 .4 .52 .52 0 0 0 .5-.4l-.1-.1"/>
<path d="M72.6 197.2h.1M72.6 197.1h.1M72.6 196.9h.1M72.6 196.7h.1M72.6 196.5h.1M72.6 196.3h.1M72.6 196.1h.1M72.6 195.9h.1M72.6 195.5h.1M72.6 197h.1M72.6 195.5a.34 .34 0 0 0 .4 .2 .34 .34 0 0 0 .3-.3l-.1-.1a.32 .32 0 0 1-.2 .5 .32 .32 0 0 1-.4-.3M72.7 197.4h.5"/>
<path d="M72.8 195.3a.19 .19 0 0 0-.1 .2 .19 .19 0 0 0 .3 .1l.2-.1v-.2M72.8 195.3h.1M73.1 195.3h.1M73.3 197.2l-.1 .2M73.3 195.6h.1M73.3 195.8h.1M73.3 196h.1M73.3 196.1h.1M73.3 196.4h.1M73.3 196.5h.1M73.3 196.8h.1M73.3 196.9h.1"/>
<path d="M73.3 197.2h.1M73.3 195.6a.39 .39 0 0 1-.3 .3 .39 .39 0 0 1-.4-.2M73.3 195.8a.42 .42 0 0 1-.7 0M73.3 195.9a.4 .4 0 0 1-.7 0M73.3 196a.4 .4 0 0 1-.7 .1M73.3 196.1a.42 .42 0 0 1-.7 .1M73.3 196.3a.4 .4 0 0 1-.7 0M73.3 196.4a.4 .4 0 0 1-.7 .1M73.3 196.5a.42 .42 0 0 1-.7 .1M73.3 196.7v-.1a.4 .4 0 0 1-.7 .1M73.3 196.8a.4 .4 0 0 1-.7 .1M73.3 196.9a.42 .42 0 0 1-.7 .1"/>
<path d="M73.3 197.1v-.1a.4 .4 0 0 1-.7 .1M73.3 197.2a.4 .4 0 0 1-.7 0M73.3 197.3l-.1 .1M73.3 195.9h.1M73.3 197.1h.1"/>
<circle cx="224.6" cy="125.6" r=".24"/>
<circle cx="73" cy="195.4" r=".18"/>
</g>
<g font-size="8.5">
<text x="198.9" y="195.5">A</text>
<text x="256.7" y="195.4">A</text>
</g>
<g font-size="8.1">
<text x="67.6" y="9.7">2</text>
<text x="207.3" y="9.7">1</text>
<text x="4.4" y="57">B</text>
<text x="270.4" y="57">B</text>
<text x="3.7" y="164.9">A</text>
<text x="269.7" y="164.9">A</text>
<text x="67.6" y="212.2">2</text>
<text x="207.3" y="212.2">1</text>
</g>
<g font-size="7.1">
<text x="210.4" y="176.1">MRT The Box</text>
<text x="215.2" y="183.2">Assembly</text>
</g>
<g font-size="4.2">
<text x="189.4" y="17.3">ITEM NO.</text>
<text x="216.3" y="17.3">DESCRIPTION</text>
<text x="252.4" y="17.3">QTY</text>
<text x="197" y="22.5">1</text>
<text x="209.8" y="21.6">Bottom Panel</text>
<text x="255.2" y="22.8">1</text>
<text x="136" y="26.8">4</text>
<text x="197" y="28">2</text>
<text x="209.8" y="27.6">Left Panel</text>
<text x="255.2" y="28.3">1</text>
<text x="197" y="33.7">3</text>
<text x="209.8" y="33.3">Right Panel</text>
<text x="255.2" y="34.1">1</text>
<text x="197" y="39.3">4</text>
<text x="209.8" y="39.2">Back Panel</text>
<text x="255.2" y="39.7">1</text>
<text x="197" y="45.2">5</text>
<text x="209.8" y="44.6">3/8&quot; 4-40 SHCS</text>
<text x="255.2" y="45.6">7</text>
<text x="30.3" y="83.3">2</text>
<text x="106.2" y="92.4">3</text>
<text x="136" y="111.8">1</text>
<text x="130.6" y="143.9">5</text>
<text x="217.5" y="193.6">MRT-ASM-BX</text>
</g>
<g font-size="3.4">
<text x="197.7" y="172.9">TITLE:</text>
<text x="198.7" y="188.1">SIZE</text>
<text x="207.5" y="188.1">DWG. NO.</text>
<text x="256.5" y="188.2">REV</text>
<text x="198.8" y="201.7">SCALE: 1:4</text>
<text x="217.7" y="201.8">WEIGHT:</text>
<text x="244.5" y="201.7">SHEET 1 OF 4</text>
</g>
<text font-size="3.2" x="131.6" y="196.6">NONE</text>
<g font-size="2.5">
<text x="176.3" y="179.5">OST</text>
<text x="176.3" y="175.6">OST</text>
<text x="186.1" y="175.6">4/15/20</text>
<text x="186.1" y="179.5">4/15/20</text>
</g>
<text font-size="2.4" x="119.7" y="172.9">UNLESS OTHERWISE SPECIFIED:</text>
<g font-size="2.2">
<text x="175.4" y="172.2">NAME</text>
<text x="188.7" y="172.2">DATE</text>
<text x="119.7" y="176.2">DIMENSIONS ARE IN INCHES</text>
<text x="154.2" y="179.5">CHECKED</text>
<text x="154.2" y="175.6">DRAWN</text>
<text x="154.5" y="183.2">ENG APPR.</text>
<text x="154.2" y="186.7">MFG APPR.</text>
<text x="154.4" y="189.8">Q.A.</text>
<text x="154.9" y="193.6">COMMENTS:</text>
<text x="154.9" y="198.9">BREAK ALL EDGES AND SHARP</text>
<text x="154.9" y="201.6">CORNERS</text>
</g>
<text font-size="2.1" x="123.1" y="201.6">DO NOT SCALE DRAWING</text>
<g font-size="2">
<text x="119.8" y="178.8">INTERPRET GEOMETRIC</text>
<text x="119.8" y="181.3">TOLERANCING PER:</text>
<text x="119.8" y="183.8">ASME Y14.5-2009</text>
<text x="121.2" y="188.4">MATERIAL</text>
<text x="120.2" y="194.1">FINISH</text>
</g>
</svg>
